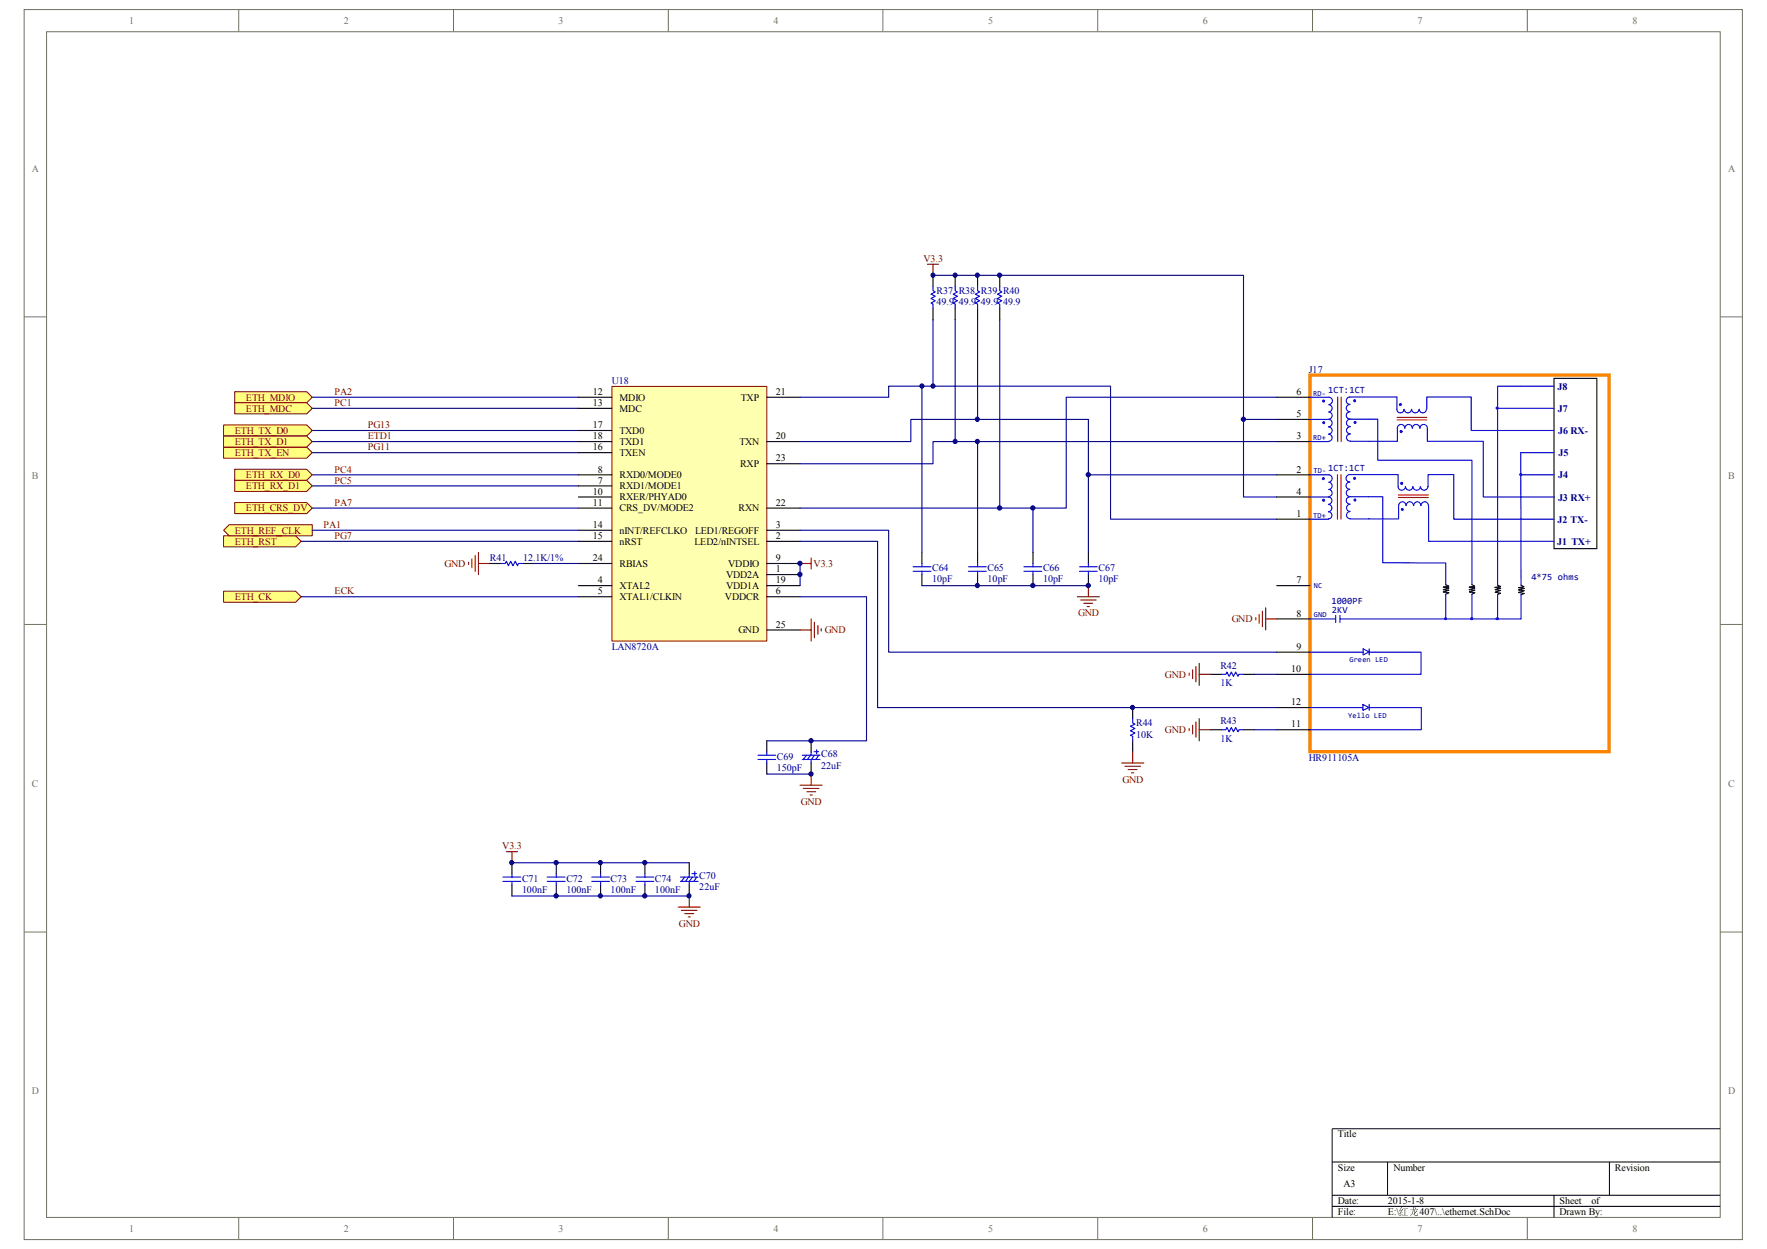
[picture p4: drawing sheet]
<svg xmlns="http://www.w3.org/2000/svg" width="297mm" height="210mm" viewBox="0 0 297 210" stroke-linecap="round" stroke-linejoin="round" font-family="sans-serif">
<path d="M4.1 1.6h288.8v206.7h-288.8z" fill="none" stroke="#706f64" stroke-width=".17"/>
<path d="M7.9 5.4h281.3v199.2h-281.3z" fill="#fff"/>
<g fill="none" stroke="#706f64" stroke-width=".17">
<path d="M7.8 5.3h281.4v199.3h-281.4zM40.1 1.6v3.7M76.2 1.6v3.7M112.3 1.6v3.7M148.4 1.6v3.7M184.5 1.6v3.7M220.6 1.6v3.7M256.7 1.6v3.7M4.1 53.3h3.7M289.2 53.3h3.7M4.1 104.9h3.7M289.2 104.9h3.7"/>
<path d="M4.1 156.6h3.7M289.2 156.6h3.7M40.1 204.6v3.7M76.2 204.6v3.7M112.3 204.6v3.7M148.4 204.6v3.7M184.5 204.6v3.7M220.6 204.6v3.7M256.7 204.6v3.7"/>
</g>
<path d="M223.9 195.3h65.3M233.3 195.3v5.6M270.5 195.3v5.6M289.2 189.7h-65.3v14.9M223.9 200.9h65.3M223.9 202.7h65.3M261.2 200.9v3.7" fill="none" stroke="#000" stroke-width=".17"/>
<path d="M220.2 63h50.3v63.3h-50.3z" fill-rule="evenodd" fill="#fff"/>
<path d="M220.2 63h50.3v63.3h-50.3z" fill="none" stroke="#fd8300" stroke-width=".56"/>
<path d="M214.6 79.8h5.6M214.6 74.2h5.6M214.6 70.5h5.6M214.6 66.8h5.6M214.6 87.2h5.6M214.6 83.5h5.6M214.6 98.4h5.6M214.6 104h5.6M214.6 109.6h5.6M214.6 113.3h5.6M214.6 118.9h5.6M214.6 122.6h5.6" fill="none" stroke="#000" stroke-width=".19"/>
<g fill="none" stroke="#00f" stroke-width=".19">
<path d="M220.2 66.8h3.2M220.2 74.2h3.1M220.3 70.5h3.1M223.3 70.5a.61 .61 0 0 1 .6 .6 .61 .61 0 0 1-.6 .6M223.3 71.8a.59 .59 0 0 1 .6 .5 .59 .59 0 0 1-.6 .6M223.3 73a.59 .59 0 0 1 .6 .6 .59 .59 0 0 1-.6 .6M223.4 66.8a.61 .61 0 0 1 .6 .6 .61 .61 0 0 1-.6 .6M223.4 68a.59 .59 0 0 1 .5 .6 .59 .59 0 0 1-.5 .6M223.4 69.3a.59 .59 0 0 1 .5 .5 .59 .59 0 0 1-.5 .6M226.9 68a.59 .59 0 0 0-.6 .6 .59 .59 0 0 0 .6 .6M226.9 66.7h3.2M226.9 66.7a.61 .61 0 0 0-.6 .6 .61 .61 0 0 0 .6 .6"/>
<path d="M226.9 69.2a.59 .59 0 0 0-.6 .6 .59 .59 0 0 0 .6 .6M226.9 70.4h3.2M227 70.4a.61 .61 0 0 0-.6 .7 .61 .61 0 0 0 .6 .6M227 71.7a.59 .59 0 0 0-.6 .6 .59 .59 0 0 0 .6 .6M227 72.9a.59 .59 0 0 0-.6 .6 .59 .59 0 0 0 .6 .6M227 74.2h3.1"/>
</g>
<path d="M224.9 66.7v7.5M225.5 66.7v7.5" fill="none" stroke="#bf0000" stroke-width=".19"/>
<circle cx="222.5" cy="67.4" r=".17" fill="#00f"/>
<circle cx="222.5" cy="67.4" r=".17" fill="none" stroke="#00f" stroke-width=".19"/>
<path d="M222.4 70.9h.2v.3h-.2z" fill-rule="evenodd" fill="#00f"/>
<path d="M222.4 70.9h.2v.3h-.2z" fill="none" stroke="#00f" stroke-width=".19"/>
<path d="M227.6 67.2h.2v.3h-.2z" fill-rule="evenodd" fill="#00f"/>
<path d="M227.6 67.2h.2v.3h-.2z" fill="none" stroke="#00f" stroke-width=".19"/>
<circle cx="227.8" cy="71" r=".17" fill="#00f"/>
<g fill="none" stroke="#00f" stroke-width=".19">
<path d="M220.2 79.8h3.2a.62 .62 0 0 1 .5 .6 .62 .62 0 0 1-.5 .6M230.1 79.8h-3.2a.61 .61 0 0 0-.6 .6 .61 .61 0 0 0 .6 .6M220.2 87.2h3.1M220.2 83.5h3.2M223.3 83.5a.61 .61 0 0 1 .6 .6 .61 .61 0 0 1-.6 .7M223.3 86a.59 .59 0 0 1 .6 .6 .59 .59 0 0 1-.6 .6M223.3 84.8a.59 .59 0 0 1 .6 .6 .59 .59 0 0 1-.6 .6M223.4 81.1a.59 .59 0 0 1 .5 .6 .59 .59 0 0 1-.5 .6 .59 .59 0 0 1 .5 .5 .59 .59 0 0 1-.5 .6M226.9 81a.59 .59 0 0 0-.6 .6 .59 .59 0 0 0 .6 .6M226.9 82.3a.59 .59 0 0 0-.6 .5 .59 .59 0 0 0 .6 .6M226.9 83.5h3.2M226.9 83.5a.61 .61 0 0 0-.6 .6 .61 .61 0 0 0 .6 .6"/>
<path d="M226.9 84.8a.59 .59 0 0 0-.5 .5 .59 .59 0 0 0 .5 .6M226.9 86a.59 .59 0 0 0-.5 .6 .59 .59 0 0 0 .5 .6M226.9 87.2h3.2"/>
<circle cx="227.8" cy="71" r=".17"/>
</g>
<path d="M224.8 79.8v7.4M225.4 79.8v7.4" fill="none" stroke="#bf0000" stroke-width=".19"/>
<circle cx="222.5" cy="80.4" r=".17" fill="#00f"/>
<circle cx="222.5" cy="80.4" r=".17" fill="none" stroke="#00f" stroke-width=".19"/>
<circle cx="222.5" cy="84.1" r=".17" fill="#00f"/>
<circle cx="222.5" cy="84.1" r=".17" fill="none" stroke="#00f" stroke-width=".19"/>
<circle cx="227.7" cy="80.4" r=".17" fill="#00f"/>
<circle cx="227.7" cy="80.4" r=".17" fill="none" stroke="#00f" stroke-width=".19"/>
<path d="M227.7 83.9h.2v.2h-.2z" fill-rule="evenodd" fill="#00f"/>
<g fill="none" stroke="#00f" stroke-width=".19">
<path d="M230.1 79.8h4.9v2a.61 .61 0 0 0 .6 .6 .61 .61 0 0 0 .7-.6 .61 .61 0 0 0 .6 .6 .61 .61 0 0 0 .6-.6M230.1 66.7h4.7v2.1a.59 .59 0 0 0 .6 .6 .59 .59 0 0 0 .6-.6M236 68.8a.61 .61 0 0 0 .7 .6 .61 .61 0 0 0 .6-.6M236.1 72a.61 .61 0 0 0-.6-.7 .61 .61 0 0 0-.6 .7v2.2h-4.8M236.2 72a.61 .61 0 0 1 .6-.7 .61 .61 0 0 1 .6 .7M237.3 68.8a.61 .61 0 0 0 .6 .6 .61 .61 0 0 0 .6-.6M237.4 72a.61 .61 0 0 1 .7-.7 .61 .61 0 0 1 .6 .7M238.6 68.8a.59 .59 0 0 0 .6 .6 .59 .59 0 0 0 .6-.6M238.7 72a.61 .61 0 0 1 .6-.7 .61 .61 0 0 1 .6 .7M227.7 83.9h.2v.2h-.2zM235.1 85a.61 .61 0 0 1 .6-.7 .61 .61 0 0 1 .6 .7M235.1 85v2.2h-5"/>
<path d="M236.4 85a.61 .61 0 0 1 .6-.7 .61 .61 0 0 1 .6 .7M237.5 81.8a.61 .61 0 0 0 .6 .6 .61 .61 0 0 0 .7-.6M237.7 85a.59 .59 0 0 1 .5-.7 .59 .59 0 0 1 .6 .7M238.8 81.8a.61 .61 0 0 0 .6 .6 .61 .61 0 0 0 .6-.6M238.9 85a.61 .61 0 0 1 .6-.7 .61 .61 0 0 1 .6 .7"/>
</g>
<path d="M234.9 70.1h5M234.9 70.6h5M235.1 83.2h5M235.1 83.6h5" fill="none" stroke="#bf0000" stroke-width=".19"/>
<path d="M261.2 63.6h7.2v28.6h-7.2z" fill-rule="evenodd" fill="#fff"/>
<path d="M261.2 63.6h7.2v28.6h-7.2zM243 98.3l.5 .2-.9 .2 1 .1-1 .3 1 .1-1 .3 1 .1-.6 .3M247.4 98.3l.5 .2-.9 .2 .9 .1-.9 .3 .9 .1-.9 .3 .9 .1-.5 .3M251.8 98.3l.5 .3-1 .1 1 .1-1 .3 1 .1-1 .3 1 .2-.5 .2M255.7 98.3l.5 .3-.9 .2 .9 .1-.9 .2 .9 .2-.9 .3 .9 .1-.5 .2" fill="none" stroke="#000" stroke-width=".19"/>
<g fill="none" stroke="#00f" stroke-width=".19">
<path d="M230.1 70.4h1.5v6.9h15.8v21M239.9 68.7v-2h7.4v5.6h13.9M239.9 72v2.2h9.4v9.3h6.4M251.7 68.6h9.5M255.6 79.8h5.6M261.2 64.9h-9.4v33.4M261.2 76.1h-5.6l.1 22.2M230.1 83.5h2.3v11.1h10.6v3.7M240.1 81.8v-2h4.3v7.4h11.3M240.2 85v6h15.5M243 99.9v4.1M247.4 99.9v4.1"/>
<path d="M251.8 99.9v4.1h-.3M255.6 83.5h5.6M255.6 87.2h5.6M255.6 91h5.6M255.7 99.9v4.1h-.1M220.2 104h4.3M224.5 103.4v1.2M225.3 104h30.3M225.3 103.4v1.2"/>
</g>
<path d="M251.6 68.5h.2v.2h-.2z" fill-rule="evenodd" fill="#00f"/>
<path d="M251.6 68.5h.2v.2h-.2z" fill="none" stroke="#00f" stroke-width=".19"/>
<path d="M255.5 79.6h.3v.3h-.3z" fill-rule="evenodd" fill="#00f"/>
<path d="M255.5 79.6h.3v.3h-.3z" fill="none" stroke="#00f" stroke-width=".19"/>
<path d="M242.9 103.9h.2v.2h-.2z" fill-rule="evenodd" fill="#00f"/>
<path d="M242.9 103.9h.2v.2h-.2z" fill="none" stroke="#00f" stroke-width=".19"/>
<circle cx="247.4" cy="104" r=".17" fill="#00f"/>
<circle cx="247.4" cy="104" r=".17" fill="none" stroke="#00f" stroke-width=".19"/>
<circle cx="251.7" cy="104" r=".17" fill="#00f"/>
<circle cx="251.7" cy="104" r=".17" fill="none" stroke="#00f" stroke-width=".19"/>
<circle cx="235.4" cy="68" r=".17" fill="#00f"/>
<circle cx="235.4" cy="68" r=".17" fill="none" stroke="#00f" stroke-width=".19"/>
<path d="M235.4 72.4h.3v.2h-.3z" fill-rule="evenodd" fill="#00f"/>
<path d="M235.4 72.4h.3v.2h-.3z" fill="none" stroke="#00f" stroke-width=".19"/>
<path d="M235.5 81.1h.3v.3h-.3z" fill-rule="evenodd" fill="#00f"/>
<path d="M235.5 81.1h.3v.3h-.3z" fill="none" stroke="#00f" stroke-width=".19"/>
<path d="M235.6 85.5h.2v.2h-.2z" fill-rule="evenodd" fill="#00f"/>
<g fill="none" stroke="#00f" stroke-width=".19">
<path d="M156.8 48.1v.8l.4 .2-.7 .3 .7 .4-.7 .4 .7 .3-.7 .4 .3 .2v.8M160.6 48.1v.8l.3 .2-.7 .3 .7 .4-.7 .4 .7 .3-.7 .4 .4 .2v.8M164.3 48.1v.8l.4 .2-.7 .3 .7 .4-.7 .4 .7 .3-.7 .4 .3 .2v.8M168.1 48.1v.8l.3 .2-.7 .3 .7 .4-.7 .4 .7 .3-.7 .4 .4 .2v.8M84.2 94.7h.7l.2-.4 .4 .8 .3-.8 .4 .8 .4-.8 .4 .8 .2-.4h.7M235.6 85.5h.2v.2h-.2zM205.3 113.3h.8l.1-.4 .4 .8 .4-.8 .3 .8 .4-.8 .4 .8 .2-.4h.7M220.2 109.6h8.9M220.2 118.9h8.9M229.1 118.4v1l1-.5-1-.5M229.1 109.1l1.1 .5-1.1 .5zM230.1 118.9h8.8v3.7h-18.7"/>
<path d="M230.2 109.6h8.7v3.7h-18.7M230.2 109.1v1M230.2 118.4v1M190.4 120.8v.7l.4 .2-.8 .3 .8 .4-.8 .4 .8 .4-.8 .4 .4 .1v.8M205.3 122.6h.8l.1-.3 .4 .7 .4-.7 .3 .7 .4-.7 .4 .7 .2-.4h.7"/>
</g>
<path d="M156.8 46.3h.1M156.8 53.7v11.2M160.6 53.7v20.5M164.3 53.7v16.8M168.1 53.7v31.7M52.5 76.1h44.7M52.5 72.3h44.7M52.5 74.2h44.7M209 70.5h5.6" fill="none" stroke="#000080" stroke-width=".19"/>
<g fill="none" stroke="#000" stroke-width=".19">
<path d="M156.8 46.3v1.8M156.8 51.9v1.8M160.6 46.3v1.8M160.6 51.9v1.8M164.3 46.3v1.8M164.3 51.9v1.8M168.1 46.3v1.8M168.1 51.9v1.8M82.3 94.7h1.9M87.9 94.7h1.9M190.4 118.9v1.9M203.5 113.3h1.8"/>
<path d="M209 113.3h1.9M190.4 124.5v1.9M203.5 122.6h1.8M209 122.6h1.9"/>
</g>
<g fill="none" stroke="#800000" stroke-width=".19">
<path d="M155.9 44.4h1.9M156.8 44.4v1.9M78.8 94.5v.4M79.3 93.9v1.5M79.9 93.4v2.6M80.4 94.7h1.9M80.4 92.8v3.8M134.5 94.7h1.9M136.4 93.8v1.8M211.1 103.8v.4M211.7 103.3v1.4M212.2 102.7v2.6"/>
<path d="M212.8 102.2v3.7M212.8 104h1.8M85.1 143.1h1.9M86.1 143.1v1.9"/>
</g>
<path d="M37.6 75.1h14l.9 1-.9 .9h-14z" fill-rule="evenodd" fill="#ffff80"/>
<path d="M37.6 75.1h14l.9 1-.9 .9h-14z" fill="none" stroke="#800000" stroke-width=".17"/>
<path d="M37.6 71.4h14l.9 .9-.9 1h-14z" fill-rule="evenodd" fill="#ffff80"/>
<path d="M37.6 71.4h14l.9 .9-.9 1h-14z" fill="none" stroke="#800000" stroke-width=".17"/>
<path d="M37.6 73.3h14l.9 .9-.9 .9h-14z" fill-rule="evenodd" fill="#ffff80"/>
<path d="M37.6 73.3h14l.9 .9-.9 .9h-14z" fill="none" stroke="#800000" stroke-width=".17"/>
<path d="M52.5 79.8h44.7M52.5 81.7h44.7" fill="none" stroke="#000080" stroke-width=".19"/>
<path d="M39.5 78.9h12.1l.9 .9-.9 .9h-12.1z" fill-rule="evenodd" fill="#ffff80"/>
<path d="M39.5 78.9h12.1l.9 .9-.9 .9h-12.1z" fill="none" stroke="#800000" stroke-width=".17"/>
<path d="M39.5 80.7h12.1l.9 1-.9 .9h-12.1z" fill-rule="evenodd" fill="#ffff80"/>
<path d="M39.5 80.7h12.1l.9 1-.9 .9h-12.1z" fill="none" stroke="#800000" stroke-width=".17"/>
<path d="M52.5 68.6h44.7M52.5 66.8h44.7" fill="none" stroke="#000080" stroke-width=".19"/>
<path d="M39.5 65.8h12.1l.9 1-.9 .9h-12.1z" fill-rule="evenodd" fill="#ffff80"/>
<path d="M39.5 65.8h12.1l.9 1-.9 .9h-12.1z" fill="none" stroke="#800000" stroke-width=".17"/>
<path d="M39.5 84.5h12.1l.9 .9-.9 .9h-12.1z" fill-rule="evenodd" fill="#ffff80"/>
<path d="M39.5 84.5h12.1l.9 .9-.9 .9h-12.1z" fill="none" stroke="#800000" stroke-width=".17"/>
<path d="M39.5 67.7h12.1l.9 .9-.9 1h-12.1z" fill-rule="evenodd" fill="#ffff80"/>
<path d="M39.5 67.7h12.1l.9 .9-.9 1h-12.1z" fill="none" stroke="#800000" stroke-width=".17"/>
<path d="M37.6 90h12.1l.9 1-.9 .9h-12.1z" fill-rule="evenodd" fill="#ffff80"/>
<path d="M37.6 90h12.1l.9 1-.9 .9h-12.1z" fill="none" stroke="#800000" stroke-width=".17"/>
<path d="M37.6 89.1l.9-.9h14v1.8h-14z" fill-rule="evenodd" fill="#ffff80"/>
<path d="M37.6 89.1l.9-.9h14v1.8h-14z" fill="none" stroke="#800000" stroke-width=".17"/>
<g fill="none" stroke="#000" stroke-width=".19">
<path d="M155 92.8v1.9M155 96.6v1.8M164.3 92.8v1.9M164.3 96.6v1.8M173.6 92.8v1.9M173.6 96.6v1.8M183 92.8v1.9M183 96.6v1.8M93.5 145v1.9M93.5 148.7v1.9M101 145v1.9M101 148.7v1.9"/>
<path d="M108.4 145v1.9M108.4 148.7v1.9M115.9 145v1.9M115.9 148.7v1.9"/>
</g>
<g fill="none" stroke="#00f" stroke-width=".19">
<path d="M153.5 95.2h3M153.5 96h3M155 94.7v.5M155 96v.6M162.8 95.2h3M162.8 96h3M164.3 94.7v.5M164.3 96v.6M172.1 95.2h3M172.1 96h3M173.6 94.7v.5M173.6 96v.6"/>
<path d="M181.5 95.2h2.9M181.5 96h2.9M183 94.7v.5M183 96v.6M92 147.4h3M92 148.1h3M93.5 146.9v.5M93.5 148.1v.6M99.5 147.4h2.9M99.5 148.1h2.9M101 146.9v.5M101 148.1v.6"/>
<path d="M106.9 147.4h3M106.9 148.1h3M108.4 146.9v.5M108.4 148.1v.6M114.4 147.4h2.9M114.4 148.1h2.9M115.1 147.4l-.6 .8M115.7 147.4l-.5 .7M115.9 146.9v.5M116.3 146.8h.8M116.4 147.4l-.5 .7v.6M116.8 146.5v.7"/>
<path d="M117.1 147.4l-.5 .7"/>
</g>
<path d="M183 98.4v1.9M181.1 100.3h3.7M181.6 100.8h2.7M182.2 101.4h1.5M182.7 101.9h.4M114 152.4h3.7M114.6 153h2.6M115.1 153.5h1.5M115.7 154.1h.3M115.9 150.6v1.8" fill="none" stroke="#800000" stroke-width=".19"/>
<path d="M155 98.4h28M93.5 145h22.4M93.5 150.6h22.4" fill="none" stroke="#000080" stroke-width=".19"/>
<path d="M37.6 99.4h12.1l.9 .9-.9 .9h-12.1z" fill-rule="evenodd" fill="#ffff80"/>
<path d="M37.6 99.4h12.1l.9 .9-.9 .9h-12.1z" fill="none" stroke="#800000" stroke-width=".17"/>
<path d="M102.9 65h26v42.7h-26z" fill="#ffffb0"/>
<path d="M102.9 64.9h26v42.8h-26z" fill="none" stroke="#800000" stroke-width=".17"/>
<g fill="none" stroke="#000" stroke-width=".19">
<path d="M97.2 79.8h5.6M97.2 66.8h5.6M97.2 68.6h5.6M97.2 76.1h5.6M97.2 72.3h5.6M97.2 74.2h5.6M128.9 66.8h5.6M128.9 74.2h5.6M128.9 77.9h5.6M97.2 91h5.6M97.2 89.1h5.6M97.2 98.4h5.6"/>
<path d="M97.2 81.7h5.6M97.2 94.7h5.6M97.2 83.5h5.6M97.2 85.4h5.6M128.9 96.6h5.6M128.9 91h5.6M128.9 89.1h5.6M128.9 98.4h5.6M128.9 94.7h5.6M128.9 85.4h5.6M97.2 100.3h5.6M128.9 100.3h5.6"/>
<path d="M128.9 105.9h5.6M128.9 124.5v1.9M128.9 128.2v1.9M136.4 124.5v1.9M136.4 128.2v1.9M86.1 145v1.9M86.1 148.7v1.9"/>
</g>
<g fill="none" stroke="#000080" stroke-width=".19">
<path d="M156.8 46.3h52.2v37.2h5.6M134.5 66.8h14.9v-1.9h37.3v22.3h27.9M134.5 74.2h18.6v-3.7h29.9v9.3M155 64.9v27.9M164.3 74.2v18.6M183 79.8v13M183 79.8h31.6M214.6 66.8h-35.4v18.6h-44.7M214.6 74.2h-57.8v3.7h-22.3M50.6 91h46.6M52.5 85.4h44.7M52.5 89.1h44.7"/>
<path d="M89.8 94.7h7.4M134.5 91h13v27.9h67.1M134.5 89.1h14.9v20.5h65.2M134.5 94.7v3.7M173.6 85.4v7.4M50.6 100.3h46.6M134.5 100.3h11.2v24.2h-16.8M210.9 113.3h3.7M128.9 130.1h7.5M210.9 122.6h3.7M86.1 145h7.4M86.1 150.6h7.4"/>
</g>
<g fill="none" stroke="#800000" stroke-width=".19">
<path d="M134.5 105.9h1.9M136.4 104v3.7M136.9 104.6v2.6M137.5 105.1v1.5M138 105.7v.3M199.9 113.1v.4M200.5 112.6v1.4M201 112v2.6M201.6 111.5v3.7M201.6 113.3h1.9M134.5 132h3.7M135 132.5h2.7"/>
<path d="M135.6 133.1h1.5M136.2 133.6h.4M136.4 130.1v1.9M188.5 128.2h3.8M189.1 128.8h2.6M189.6 129.3h1.5M190.2 129.9h.4M190.4 126.4v1.8M199.9 122.4v.4M200.5 121.9v1.5M201 121.3v2.6M201.6 120.8v3.7"/>
<path d="M201.6 122.6h1.9"/>
</g>
<g fill="none" stroke="#00f" stroke-width=".19">
<path d="M127.4 127.6h3M127.4 126.9h3M128.9 126.4v.5M128.9 127.6v.6M134.9 127.6h2.9M134.9 126.9h2.9M135.6 126.9l-.6 .8M136.3 126.9l-.6 .7M136.4 126.4v.5M136.4 127.6v.6M136.9 126.3h.7M136.9 126.9l-.5 .7"/>
<path d="M137.3 126v.7M137.7 126.9l-.6 .7M84.5 147.4h3M84.5 148.1h3M86.1 146.9v.5M86.1 148.1v.6"/>
</g>
<circle cx="86" cy="145" r=".35" fill="#000080"/>
<circle cx="86" cy="145" r=".35" fill="none" stroke="#000080" stroke-width=".17"/>
<circle cx="93.5" cy="150.6" r=".36" fill="#000080"/>
<circle cx="93.5" cy="150.6" r=".36" fill="none" stroke="#000080" stroke-width=".17"/>
<circle cx="93.5" cy="145" r=".36" fill="#000080"/>
<circle cx="93.5" cy="145" r=".36" fill="none" stroke="#000080" stroke-width=".17"/>
<circle cx="100.9" cy="150.6" r=".35" fill="#000080"/>
<circle cx="100.9" cy="150.6" r=".35" fill="none" stroke="#000080" stroke-width=".17"/>
<circle cx="100.9" cy="145" r=".35" fill="#000080"/>
<circle cx="100.9" cy="145" r=".35" fill="none" stroke="#000080" stroke-width=".17"/>
<circle cx="108.4" cy="150.6" r=".36" fill="#000080"/>
<circle cx="108.4" cy="150.6" r=".36" fill="none" stroke="#000080" stroke-width=".17"/>
<circle cx="108.4" cy="145" r=".36" fill="#000080"/>
<circle cx="108.4" cy="145" r=".36" fill="none" stroke="#000080" stroke-width=".17"/>
<circle cx="115.8" cy="150.6" r=".35" fill="#000080"/>
<circle cx="115.8" cy="150.6" r=".35" fill="none" stroke="#000080" stroke-width=".17"/>
<circle cx="134.5" cy="96.5" r=".36" fill="#000080"/>
<circle cx="134.5" cy="96.5" r=".36" fill="none" stroke="#000080" stroke-width=".17"/>
<circle cx="134.5" cy="94.7" r=".36" fill="#000080"/>
<circle cx="134.5" cy="94.7" r=".36" fill="none" stroke="#000080" stroke-width=".17"/>
<circle cx="136.3" cy="130.1" r=".36" fill="#000080"/>
<circle cx="136.3" cy="130.1" r=".36" fill="none" stroke="#000080" stroke-width=".17"/>
<circle cx="136.3" cy="124.5" r=".36" fill="#000080"/>
<circle cx="136.3" cy="124.5" r=".36" fill="none" stroke="#000080" stroke-width=".17"/>
<circle cx="155" cy="64.9" r=".35" fill="#000080"/>
<circle cx="155" cy="64.9" r=".35" fill="none" stroke="#000080" stroke-width=".17"/>
<circle cx="156.8" cy="64.9" r=".35" fill="#000080"/>
<circle cx="156.8" cy="64.9" r=".35" fill="none" stroke="#000080" stroke-width=".17"/>
<circle cx="156.8" cy="46.2" r=".35" fill="#000080"/>
<circle cx="156.8" cy="46.2" r=".35" fill="none" stroke="#000080" stroke-width=".17"/>
<circle cx="160.6" cy="74.2" r=".35" fill="#000080"/>
<circle cx="160.6" cy="74.2" r=".35" fill="none" stroke="#000080" stroke-width=".17"/>
<circle cx="160.6" cy="46.2" r=".35" fill="#000080"/>
<circle cx="160.6" cy="46.2" r=".35" fill="none" stroke="#000080" stroke-width=".17"/>
<circle cx="164.3" cy="98.4" r=".35" fill="#000080"/>
<circle cx="164.3" cy="98.4" r=".35" fill="none" stroke="#000080" stroke-width=".17"/>
<circle cx="164.3" cy="74.2" r=".35" fill="#000080"/>
<circle cx="164.3" cy="74.2" r=".35" fill="none" stroke="#000080" stroke-width=".17"/>
<circle cx="164.3" cy="70.5" r=".35" fill="#000080"/>
<circle cx="164.3" cy="70.5" r=".35" fill="none" stroke="#000080" stroke-width=".17"/>
<circle cx="164.3" cy="46.2" r=".35" fill="#000080"/>
<circle cx="164.3" cy="46.2" r=".35" fill="none" stroke="#000080" stroke-width=".17"/>
<circle cx="168" cy="85.4" r=".37" fill="#000080"/>
<circle cx="168" cy="85.4" r=".37" fill="none" stroke="#000080" stroke-width=".17"/>
<circle cx="168" cy="46.2" r=".37" fill="#000080"/>
<circle cx="168" cy="46.2" r=".37" fill="none" stroke="#000080" stroke-width=".17"/>
<circle cx="173.6" cy="98.4" r=".36" fill="#000080"/>
<circle cx="173.6" cy="98.4" r=".36" fill="none" stroke="#000080" stroke-width=".17"/>
<circle cx="173.6" cy="85.4" r=".36" fill="#000080"/>
<circle cx="173.6" cy="85.4" r=".36" fill="none" stroke="#000080" stroke-width=".17"/>
<circle cx="182.9" cy="98.4" r=".36" fill="#000080"/>
<circle cx="182.9" cy="98.4" r=".36" fill="none" stroke="#000080" stroke-width=".17"/>
<circle cx="182.9" cy="79.8" r=".36" fill="#000080"/>
<circle cx="182.9" cy="79.8" r=".36" fill="none" stroke="#000080" stroke-width=".17"/>
<circle cx="190.4" cy="118.9" r=".35" fill="#000080"/>
<circle cx="190.4" cy="118.9" r=".35" fill="none" stroke="#000080" stroke-width=".17"/>
<circle cx="209" cy="70.5" r=".36" fill="#000080"/>
<circle cx="209" cy="70.5" r=".36" fill="none" stroke="#000080" stroke-width=".17"/>
<g font-size="1.7" fill="#706f64">
<text x="21.7" y="4">1</text>
<text x="57.8" y="4">2</text>
<text x="93.9" y="4">3</text>
<text x="130" y="4">4</text>
<text x="166.1" y="4">5</text>
<text x="202.2" y="4">6</text>
<text x="238.3" y="4">7</text>
<text x="274.4" y="4">8</text>
<text x="5.3" y="28.9">A</text>
<text x="290.5" y="28.9">A</text>
<text x="5.4" y="80.6">B</text>
<text x="290.5" y="80.6">B</text>
<text x="5.4" y="132.2">C</text>
<text x="290.5" y="132.2">C</text>
<text x="5.3" y="183.9">D</text>
<text x="290.5" y="183.9">D</text>
<text x="21.7" y="207">1</text>
<text x="57.8" y="207">2</text>
<text x="93.9" y="207">3</text>
<text x="130" y="207">4</text>
<text x="166.1" y="207">5</text>
<text x="202.2" y="207">6</text>
<text x="238.3" y="207">7</text>
<text x="274.4" y="207">8</text>
</g>
<g font-size="1.7" fill="#800000">
<text x="155.2" y="44">V3.3</text>
<text x="41.3" y="67.3">ETH_MDIO</text>
<text x="41.3" y="69.2">ETH_MDC</text>
<text x="56.3" y="66.4">PA2</text>
<text x="56.3" y="68.2">PC1</text>
<text x="61.8" y="72">PG13</text>
<text x="39.5" y="76.6">ETH_TX_EN</text>
<text x="39.5" y="72.9">ETH_TX_D0</text>
<text x="39.5" y="74.8">ETH_TX_D1</text>
<text x="61.8" y="75.7">PG11</text>
<text x="61.8" y="73.8">ETD1</text>
<text x="41.3" y="80.3">ETH_RX_D0</text>
<text x="41.3" y="82.2">ETH_RX_D1</text>
<text x="56.3" y="79.4">PC4</text>
<text x="56.3" y="81.3">PC5</text>
<text x="39.5" y="89.7">ETH_REF_CLK</text>
<text x="41.3" y="85.9">ETH_CRS_DV</text>
<text x="54.4" y="88.7">PA1</text>
<text x="56.3" y="85">PA7</text>
<text x="39.5" y="91.5">ETH_RST</text>
<text x="56.3" y="90.6">PG7</text>
<text x="74.7" y="95.2">GND</text>
<text x="136.7" y="95.2">V3.3</text>
<text x="39.5" y="100.8">ETH_CK</text>
<text x="56.3" y="99.9">ECK</text>
<text x="138.6" y="106.4">GND</text>
<text x="181.2" y="103.6">GND</text>
<text x="207" y="104.6">GND</text>
<text x="195.8" y="113.9">GND</text>
<text x="195.8" y="123.2">GND</text>
<text x="188.7" y="131.5">GND</text>
<text x="134.6" y="135.3">GND</text>
<text x="84.4" y="142.7">V3.3</text>
<text x="114.1" y="155.7">GND</text>
</g>
<g font-size="1.7" fill="#000080">
<text x="157.4" y="49.4">R37 R38 R39 R40</text>
<text x="157.4" y="51.3">49.9</text>
<text x="161.2" y="51.3">49.9</text>
<text x="164.9" y="51.3">49.9</text>
<text x="168.6" y="51.3">49.9</text>
<text x="102.8" y="64.5">U18</text>
<text x="220" y="62.7">J17</text>
<text x="261.8" y="65.6">J8</text>
<text x="261.9" y="69.3">J7</text>
<text x="262" y="73">J6 RX-</text>
<text x="262" y="76.6">J5</text>
<text x="262" y="80.4">J4</text>
<text x="261.8" y="87.9">J2 TX-</text>
<text x="261.9" y="84.2">J3 RX+</text>
<text x="82.3" y="94.3">R41</text>
<text x="87.9" y="94.3">12.1K/1%</text>
<text x="261.8" y="91.6">J1 TX+</text>
<text x="156.7" y="96">C64</text>
<text x="156.7" y="97.9">10pF</text>
<text x="166" y="96">C65</text>
<text x="166" y="97.9">10pF</text>
<text x="175.3" y="96">C66</text>
<text x="175.3" y="97.9">10pF</text>
<text x="184.7" y="96">C67</text>
<text x="184.7" y="97.9">10pF</text>
<text x="102.8" y="109.2">LAN8720A</text>
<text x="205.1" y="112.4">R42</text>
<text x="205.1" y="115.4">1K</text>
<text x="191" y="122.1">R44</text>
<text x="191" y="124">10K</text>
<text x="205.1" y="121.7">R43</text>
<text x="205.1" y="124.7">1K</text>
<text x="130.6" y="127.7">C69</text>
<text x="130.6" y="129.5">150pF</text>
<text x="138" y="127.3">C68</text>
<text x="138" y="129.2">22uF</text>
<text x="220" y="127.8">HR911105A</text>
<text x="87.8" y="148.2">C71</text>
<text x="95.2" y="148.2">C72</text>
<text x="102.7" y="148.2">C73</text>
<text x="110.1" y="148.2">C74</text>
<text x="117.6" y="147.8">C70</text>
<text x="117.6" y="149.6">22uF</text>
<text x="87.8" y="150">100nF</text>
<text x="95.2" y="150">100nF</text>
<text x="102.7" y="150">100nF</text>
<text x="110.1" y="150">100nF</text>
</g>
<g font-size="1.7">
<text x="99.6" y="66.4">12</text>
<text x="99.6" y="68.2">13</text>
<text x="99.6" y="72">17</text>
<text x="104.1" y="67.3">MDIO</text>
<text x="104.1" y="69.2">MDC</text>
<text x="124.5" y="67.3">TXP</text>
<text x="130.4" y="66.4">21</text>
<text x="217.9" y="70.1">5</text>
<text x="217.9" y="66.4">6</text>
<text x="99.6" y="75.7">16</text>
<text x="99.6" y="73.8">18</text>
<text x="104.1" y="76.6">TXEN</text>
<text x="104.1" y="72.9">TXD0</text>
<text x="104.1" y="74.8">TXD1</text>
<text x="124.3" y="74.8">TXN</text>
<text x="130.4" y="73.8">20</text>
<text x="130.4" y="77.6">23</text>
<text x="217.9" y="73.8">3</text>
<text x="99.6" y="83.1">10</text>
<text x="100.5" y="81.3">7</text>
<text x="100.5" y="79.4">8</text>
<text x="104.1" y="82.2">RXD1/MODE1</text>
<text x="104.1" y="80.3">RXD0/MODE0</text>
<text x="124.4" y="78.5">RXP</text>
<text x="217.9" y="79.4">2</text>
<text x="217.9" y="83.1">4</text>
<text x="99.6" y="85">11</text>
<text x="99.6" y="88.7">14</text>
<text x="104.1" y="84.1">RXER/PHYAD0</text>
<text x="104.1" y="85.9">CRS_DV/MODE2</text>
<text x="104.1" y="89.7">nINT/REFCLKO</text>
<text x="116.8" y="89.7">LED1/REGOFF</text>
<text x="124.2" y="85.9">RXN</text>
<text x="130.4" y="88.7">3</text>
<text x="130.4" y="85">22</text>
<text x="217.9" y="86.9">1</text>
<text x="99.6" y="90.6">15</text>
<text x="99.6" y="94.3">24</text>
<text x="104.1" y="91.5">nRST</text>
<text x="104.1" y="95.2">RBIAS</text>
<text x="116.8" y="91.5">LED2/nINTSEL</text>
<text x="122.4" y="95.2">VDDIO</text>
<text x="130.4" y="94.3">9</text>
<text x="130.4" y="90.6">2</text>
<text x="100.5" y="98">4</text>
<text x="100.5" y="99.9">5</text>
<text x="104.1" y="99">XTAL2</text>
<text x="104.1" y="100.8">XTAL1/CLKIN</text>
<text x="121.9" y="100.8">VDDCR</text>
<text x="122" y="97.1">VDD2A</text>
<text x="122" y="99">VDD1A</text>
<text x="130.4" y="99.9">6</text>
<text x="130.4" y="96.2">1</text>
<text x="130.4" y="98">19</text>
<text x="217.9" y="98">7</text>
<text x="124.1" y="106.4">GND</text>
<text x="130.4" y="105.5">25</text>
<text x="217.9" y="103.6">8</text>
<text x="217" y="112.9">10</text>
<text x="217.9" y="109.2">9</text>
<text x="217" y="118.5">12</text>
<text x="217" y="122.3">11</text>
<text x="224.9" y="191.1">Title</text>
<text x="224.9" y="196.7">Size</text>
<text x="234.2" y="196.7">Number</text>
<text x="271.5" y="196.7">Revision</text>
<text x="224.9" y="202.3">Date:</text>
<text x="225.8" y="199.5">A3</text>
<text x="233.3" y="202.3">2015-1-8</text>
<text x="262.2" y="202.3">Sheet</text>
<text x="267.5" y="202.3">of</text>
<text x="224.9" y="204.2">File:</text>
<text x="233.3" y="204.2">E:\红红407\..\ethernet.SchDoc</text>
<text x="262.2" y="204.2">Drawn By:</text>
</g>
<g font-size="1.6" fill="#000080">
<text x="223.3" y="66.1">1CT:1CT</text>
<text x="223.3" y="79.2">1CT:1CT</text>
<text x="223.8" y="101.5">1000PF</text>
<text x="257.4" y="97.5">4*75 ohms</text>
<text x="223.9" y="103">2KV</text>
</g>
<g font-size="1.3" fill="#000080">
<text x="220.8" y="66.5">RD-</text>
<text x="220.8" y="74">RD+</text>
<text x="220.8" y="79.5">TD-</text>
<text x="220.8" y="87">TD+</text>
<text x="220.8" y="98.8">NC</text>
<text x="220.8" y="103.7">GND</text>
<text x="226.9" y="111.3">Green LED</text>
<text x="226.6" y="120.6">Yello LED</text>
</g>
</svg>
